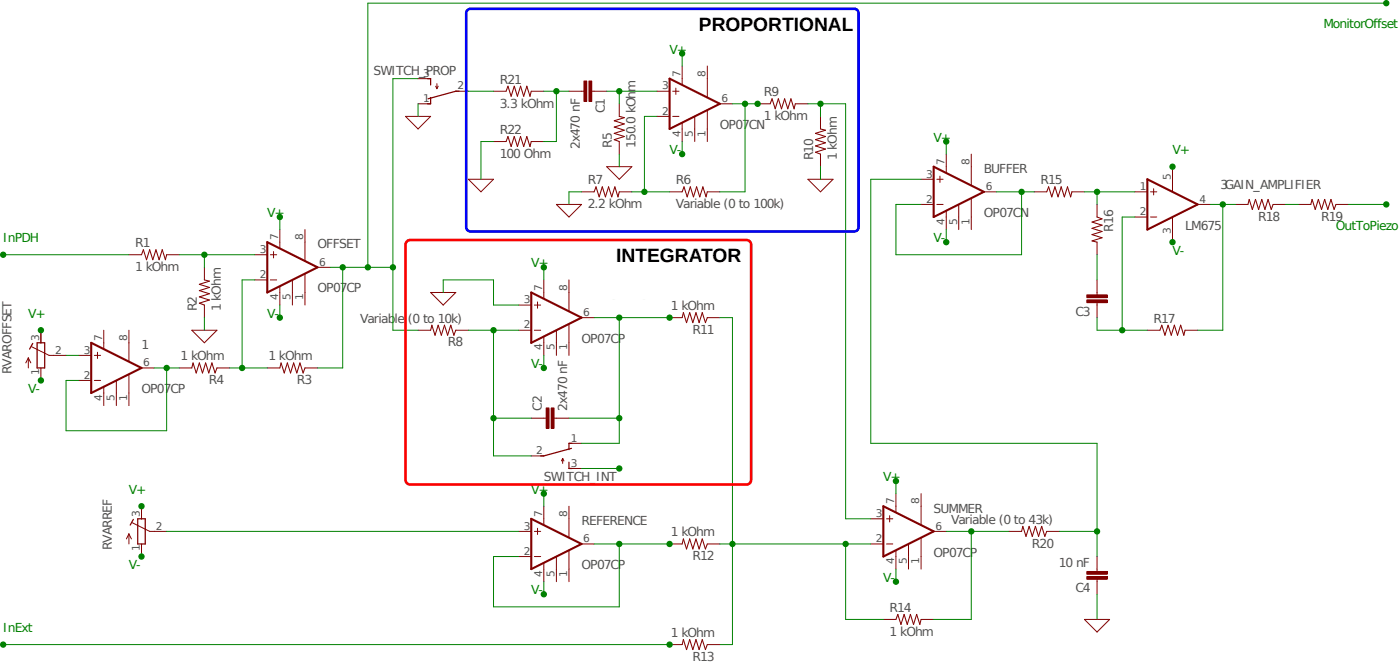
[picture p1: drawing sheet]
<svg xmlns="http://www.w3.org/2000/svg" width="232mm" height="110mm" viewBox="0 0 232 110" stroke-linecap="round" stroke-linejoin="round" font-family="sans-serif">
<g fill="none" stroke="#800000" stroke-width=".17">
<path d="M67.3 19.3h4.2l-2.1 2.1zM69.4 17.2h2.1M69.4 13.1h2.1M72.3 14.3l.3 .4M72.6 13.9v.8M72.8 14.3l-.2 .4M75.7 15.1h2.1M82 15.1h2l.4-.8 .5 1.7 .5-1.7 .5 1.7 .5-1.7 .6 1.7 .5-1.7 .5 1.7 .2-.9h2.1M94.5 15.1h2.5M98.2 15.1h2.5M102.8 17.2v2.1l.9 .2-1.7 .6 1.7 .5-1.7 .5 1.7 .5-1.7 .5 1.7 .6-1.7 .5 .8 .3v2.1M109.1 15.1h2.1"/>
<path d="M109.1 19.3h2.1M111.7 15.1h1.1M111.7 19.3h1.1M112.2 14.6v1.1M113.3 11v3M115.4 19.4v4.1M117.5 11v5.1M117.5 18.3v5.2M119.5 17.2h2.1M125.8 17.2h2.1l.3-.8 .5 1.7 .6-1.7 .5 1.7 .5-1.7 .5 1.7 .5-1.7 .6 1.7 .2-.9h2.1M136.2 19.3v2.1l.9 .2-1.7 .5 1.7 .6-1.7 .5 1.7 .5-1.7 .5 1.7 .5-1.7 .6 .8 .3v2.1M46.5 38.1v3.1"/>
<path d="M50.6 38.1v5.2M77.8 29.8h4.2l-2.1 2zM82 23.5h2l.4-.8 .5 1.6 .5-1.6 .5 1.6 .5-1.6 .6 1.6 .5-1.6 .5 1.6 .2-.8h2.1M92.4 33.9h4.2l-2.1 2.1zM96.6 31.8h2.1l.3-.8 .5 1.7 .5-1.7 .5 1.7 .6-1.7 .5 1.7 .5-1.7 .5 1.7 .2-.9h2.1M100.7 27.7h4.2l-2.1 2.1zM111.2 31.8h2.1l.3-.8 .5 1.7 .5-1.7 .6 1.7 .5-1.7 .5 1.7 .5-1.7 .5 1.7 .3-.9h2M113.3 20.4v3.1M134.2 29.8h4.1l-2.1 2zM153 29.8h2M153 33.9h2M155.6 29.8h1"/>
<path d="M155.6 33.9h1M156.1 29.2v1.1M157.1 25.6v3M157.1 35.1v3M159.2 34v4.1M161.3 25.6v5.1M161.3 33v5.1M163.4 31.8h2.1M171.7 31.8h2.1l.3-.8 .6 1.7 .5-1.7 .5 1.7 .5-1.7 .5 1.7 .6-1.7 .5 1.7 .2-.9h2.1M182.2 33.9v2.1l.8 .3-1.7 .6 1.7 .5-1.7 .5 1.7 .5-1.7 .6 1.7 .5-1.7 .5 .9 .2v2.1M188.4 31.8h2.1M188.4 36h2.1"/>
<path d="M191 31.8h1.1M191 36h1.1M191.6 31.3v1.1M194.7 27.7v4.1M194.7 36v4.2M198.9 33.9h2.1M205.1 33.9h2.1l.2-.8 .6 1.7 .5-1.7 .5 1.7 .5-1.7 .6 1.7 .5-1.7 .5 1.7 .3-.9h2.1M215.6 33.9h2.1l.2-.8 .5 1.7 .5-1.7 .5 1.7 .6-1.7 .5 1.7 .5-1.7 .5 1.7 .3-.9h2.1M4.7 59.4v1.7M4.7 59.4l-.4 .9M4.7 59.4l.4 .9M5.2 57.6l2.9 1.4h2.9"/>
<path d="M6.8 54.8v2.1M13.1 59h2M15.7 59h1M16.2 58.5v1M17.2 54.8v3.1M21.4 42.3h2.1l.3-.8 .5 1.6 .6-1.6 .5 1.6 .5-1.6 .5 1.6 .5-1.6 .6 1.6 .2-.8h2.1M21.4 54.8v5.2M31.8 54.8h4.2l-2.1 2.1zM33.9 44.4v2.1l.9 .2-1.7 .5 1.7 .5-1.7 .5 1.7 .6-1.7 .5 1.7 .5-1.7 .5 .8 .3v2.1M42.3 42.3h2.1M42.3 46.5h2.1M44.9 42.3h1"/>
<path d="M44.9 46.5h1M45.4 41.8v1M46.5 47.6v3M48.6 46.5v4.1M50.6 45.5v5.1M52.7 44.4h2.1M69.4 54.8h2.1l.2-.8 .5 1.7 .6-1.7 .5 1.7 .5-1.7 .5 1.7 .6-1.7 .5 1.7 .3-.9h2.1M71.5 48.6h4.2l-2.1 2zM86.1 54.8h2.1M86.1 50.6h2.1M88.7 54.8h1.1M88.7 50.6h1.1"/>
<path d="M89.3 50.1v1.1M90.3 46.5v3M90.3 55.9v3.1M92.4 54.9v4.1M94.5 46.5v5.1M94.5 53.8v5.2M96.6 52.7h2.1M111.2 52.7h2.1l.2-.8 .5 1.7 .5-1.7 .6 1.7 .5-1.7 .5 1.7 .5-1.7 .5 1.7 .4-.9h2M182.2 46.5v2.5M182.2 50.2v2.5M190.5 54.8h2.1l.3-.8 .5 1.7 .6-1.7 .5 1.7 .5-1.7 .5 1.7 .6-1.7 .5 1.7 .2-.9h2.1M6.8 61.1v2.1"/>
<path d="M13.1 63.2h2M15.7 63.2h1M17.2 64.3v3M19.3 63.2v4.1M21.4 62.2v5.1M23.5 61.1h2.1M29.8 61.1h2l.3-.8 .5 1.6 .5-1.6 .5 1.6 .5-1.6 .6 1.6 .5-1.6 .5 1.6 .3-.8h2.1M44.4 61.1h2.1l.2-.8 .5 1.6 .5-1.6 .5 1.6 .6-1.6 .5 1.6 .5-1.6 .5 1.6 .3-.8h2.1M88.2 69.4h2.5M88.2 75.7h2.1M92 69.4h2.5M93.4 76.1l.2 .4"/>
<path d="M93.4 76.1l-.2 .4M93.4 76.1v.8M94.5 77.8h2.1M94.5 73.6h2.1M21.4 88.6v1.7M21.4 88.6l-.4 .9M21.4 88.6l.4 .9M21.9 86.8l3 1.4h2.8M23.5 84v2.1M23.5 90.3v2.1M86.1 88.2h2.1M86.1 92.4h2.1"/>
<path d="M88.7 88.2h1.1M88.7 92.4h1.1M89.3 87.7v1M90.3 84v3.1M90.3 93.5v3.1M92.4 92.5v4.1M94.5 84v5.2M94.5 91.4v5.2M96.6 90.3h2.1M111.2 90.3h2.1l.2-.8 .5 1.6 .5-1.6 .6 1.6 .5-1.6 .5 1.6 .5-1.6 .5 1.6 .4-.8h2M144.6 90.3h2.1M144.6 86.1h2.1"/>
<path d="M147.2 90.3h1.1M147.2 86.1h1.1M147.7 85.6v1.1M148.8 82v3M148.8 91.4v3.1M150.9 90.4v4.1M153 82v5.1M153 89.3v5.2M155 88.2h2.1M167.6 88.2h2l.3-.8 .5 1.7 .5-1.7 .5 1.7 .5-1.7 .6 1.7 .5-1.7 .5 1.7 .3-.9h2.1M182.2 92.4v2.5M182.2 96.2v2.5"/>
<path d="M111.2 107h2.1l.2-.8 .5 1.6 .5-1.6 .6 1.6 .5-1.6 .5 1.6 .5-1.6 .5 1.6 .4-.8h2M146.7 102.8h2.1l.3-.8 .5 1.7 .5-1.7 .6 1.7 .5-1.7 .5 1.7 .5-1.7 .5 1.7 .3-.9h2M180.1 102.8h4.2l-2.1 2.1z"/>
</g>
<path d="M97.2 13.5v3.3M98 13.5v3.3M180.5 49.2h3.3M180.5 50h3.3M90.9 67.8v3.3M91.8 67.8v3.3M180.5 95.9h3.3M180.5 95.1h3.3" fill="none" stroke="#800000" stroke-width=".42"/>
<path d="M97 13.5h.4v3.3h-.4zM97.8 13.5h.4v3.3h-.4zM180.5 49h3.3v.4h-3.3zM180.5 49.8h3.3v.4h-3.3zM90.7 67.8h.4v3.3h-.4zM91.6 67.8h.4v3.3h-.4zM180.5 95.7h3.3v.5h-3.3zM180.5 94.9h3.3v.4h-3.3z" fill="none" stroke="#800000" stroke-width=".22"/>
<path d="M71 13.1h.5v1M71.5 16.2v1h-.5M76.2 15.1h-.5l-4.6 1.3M5.4 57l-.5 1M6.2 56.9h1.2v4.2h-1.2zM94.5 76.7v1.1h.5M94.9 74.4l-4.6 1.3h-.5M95 73.6h-.5v1M22.1 86.2l-.5 1M22.9 86.1h1.2v4.2h-1.2z" fill="none" stroke="#800000" stroke-width=".21"/>
<path d="M111.2 13.1l8.3 4.1-8.3 4.2zM155 27.7l8.4 4.1-8.4 4.2zM190.5 29.8l8.4 4.1-8.4 4.2zM15.1 56.9l8.4 4.2-8.4 4.1zM44.4 40.2l8.3 4.2-8.3 4.2zM88.2 48.6l8.4 4.1-8.4 4.2zM88.2 86.1l8.4 4.2-8.4 4.2zM146.7 84l8.3 4.2-8.3 4.2z" fill="none" stroke="#800000" stroke-width=".35"/>
<path d="M.5 42.3h20.9" fill="none" stroke="#008000" stroke-width=".17"/>
<circle cx=".5" cy="42.3" r=".42" fill="#008000"/>
<circle cx=".5" cy="42.3" r=".42" fill="none" stroke="#008000" stroke-width=".22"/>
<path d="M29.8 42.3h12.5M33.9 42.3v2.1" fill="none" stroke="#008000" stroke-width=".17"/>
<circle cx="33.9" cy="42.3" r=".42" fill="#008000"/>
<circle cx="33.9" cy="42.3" r=".42" fill="none" stroke="#008000" stroke-width=".22"/>
<path d="M54.8 44.4h6.3M56.9 44.4v16.7h-4.2" fill="none" stroke="#008000" stroke-width=".17"/>
<circle cx="56.9" cy="44.4" r=".42" fill="#008000"/>
<circle cx="56.9" cy="44.4" r=".42" fill="none" stroke="#008000" stroke-width=".22"/>
<path d="M61.1 .5v43.9" fill="none" stroke="#008000" stroke-width=".17"/>
<circle cx="61.1" cy="44.4" r=".42" fill="#008000"/>
<circle cx="61.1" cy="44.4" r=".42" fill="none" stroke="#008000" stroke-width=".22"/>
<path d="M61.1 .5h169.1" fill="none" stroke="#008000" stroke-width=".17"/>
<circle cx="230.2" cy=".5" r=".42" fill="#008000"/>
<circle cx="230.2" cy=".5" r=".42" fill="none" stroke="#008000" stroke-width=".22"/>
<path d="M65.2 13.1v41.7M61.1 44.4h4.1" fill="none" stroke="#008000" stroke-width=".17"/>
<circle cx="65.2" cy="44.4" r=".42" fill="#008000"/>
<circle cx="65.2" cy="44.4" r=".42" fill="none" stroke="#008000" stroke-width=".22"/>
<path d="M65.2 13.1h4.2M42.3 46.5h-2.1v14.6M65.2 54.8h4.2M38.1 61.1h6.3" fill="none" stroke="#008000" stroke-width=".17"/>
<circle cx="40.2" cy="61.1" r=".42" fill="#008000"/>
<circle cx="40.2" cy="61.1" r=".42" fill="none" stroke="#008000" stroke-width=".22"/>
<path d="M69.4 17.2v2.1M82 23.5h-2.1v6.3M96.6 31.8h-2.1v2.1M102.8 25.6v2.1M136.2 27.7v2.1M33.9 52.7v2.1M73.6 48.6v-2.1h8.4v4.1h4.1M77.8 54.8h4.2v20.9h6.2M82 69.4h6.2M182.2 98.7v4.1" fill="none" stroke="#008000" stroke-width=".17"/>
<circle cx="82" cy="69.4" r=".42" fill="#008000"/>
<circle cx="82" cy="69.4" r=".42" fill="none" stroke="#008000" stroke-width=".22"/>
<path d="M82 54.8h4.1" fill="none" stroke="#008000" stroke-width=".17"/>
<circle cx="82" cy="54.8" r=".42" fill="#008000"/>
<circle cx="82" cy="54.8" r=".42" fill="none" stroke="#008000" stroke-width=".22"/>
<path d="M111.2 52.7h-8.4v20.9h-6.2M94.5 69.4h8.3" fill="none" stroke="#008000" stroke-width=".17"/>
<circle cx="102.8" cy="69.4" r=".42" fill="#008000"/>
<circle cx="102.8" cy="69.4" r=".42" fill="none" stroke="#008000" stroke-width=".22"/>
<circle cx="111.2" cy="52.7" r=".42" fill="#008000"/>
<circle cx="111.2" cy="52.7" r=".42" fill="none" stroke="#008000" stroke-width=".22"/>
<path d="M98.7 52.7h4.1" fill="none" stroke="#008000" stroke-width=".17"/>
<circle cx="102.8" cy="52.7" r=".42" fill="#008000"/>
<circle cx="102.8" cy="52.7" r=".42" fill="none" stroke="#008000" stroke-width=".22"/>
<path d="M111.2 90.3h-8.4v10.4h-20.8v-8.3" fill="none" stroke="#008000" stroke-width=".17"/>
<circle cx="111.2" cy="90.3" r=".42" fill="#008000"/>
<circle cx="111.2" cy="90.3" r=".42" fill="none" stroke="#008000" stroke-width=".22"/>
<path d="M82 92.4h4.1M98.7 90.3h4.1" fill="none" stroke="#008000" stroke-width=".17"/>
<circle cx="102.8" cy="90.3" r=".42" fill="#008000"/>
<circle cx="102.8" cy="90.3" r=".42" fill="none" stroke="#008000" stroke-width=".22"/>
<path d="M134.2 17.2h6.2v68.9h4.2M136.2 17.2v2.1" fill="none" stroke="#008000" stroke-width=".17"/>
<circle cx="136.2" cy="17.2" r=".42" fill="#008000"/>
<circle cx="136.2" cy="17.2" r=".42" fill="none" stroke="#008000" stroke-width=".22"/>
<path d="M119.5 52.7h2.1v54.3h-2.1M119.5 90.3h2.1" fill="none" stroke="#008000" stroke-width=".17"/>
<circle cx="121.6" cy="90.3" r=".42" fill="#008000"/>
<circle cx="121.6" cy="90.3" r=".42" fill="none" stroke="#008000" stroke-width=".22"/>
<path d="M121.6 90.3h23M140.4 90.3v12.5" fill="none" stroke="#008000" stroke-width=".17"/>
<circle cx="140.4" cy="90.3" r=".42" fill="#008000"/>
<circle cx="140.4" cy="90.3" r=".42" fill="none" stroke="#008000" stroke-width=".22"/>
<path d="M157.1 88.2h10.5M161.3 88.2v14.6h-6.3M140.4 102.8h6.3" fill="none" stroke="#008000" stroke-width=".17"/>
<circle cx="161.3" cy="88.2" r=".42" fill="#008000"/>
<circle cx="161.3" cy="88.2" r=".42" fill="none" stroke="#008000" stroke-width=".22"/>
<path d="M.5 107h110.7" fill="none" stroke="#008000" stroke-width=".17"/>
<circle cx=".5" cy="107" r=".42" fill="#008000"/>
<circle cx=".5" cy="107" r=".42" fill="none" stroke="#008000" stroke-width=".22"/>
<circle cx="111.2" cy="107" r=".42" fill="#008000"/>
<circle cx="111.2" cy="107" r=".42" fill="none" stroke="#008000" stroke-width=".22"/>
<circle cx="6.8" cy="54.8" r=".42" fill="#008000"/>
<circle cx="6.8" cy="54.8" r=".42" fill="none" stroke="#008000" stroke-width=".22"/>
<circle cx="6.8" cy="63.2" r=".42" fill="#008000"/>
<circle cx="6.8" cy="63.2" r=".42" fill="none" stroke="#008000" stroke-width=".22"/>
<circle cx="23.5" cy="84" r=".42" fill="#008000"/>
<circle cx="23.5" cy="84" r=".42" fill="none" stroke="#008000" stroke-width=".22"/>
<circle cx="23.5" cy="92.4" r=".42" fill="#008000"/>
<circle cx="23.5" cy="92.4" r=".42" fill="none" stroke="#008000" stroke-width=".22"/>
<path d="M180.1 31.8h8.3M182.2 31.8v2.1" fill="none" stroke="#008000" stroke-width=".17"/>
<circle cx="182.2" cy="31.9" r=".42" fill="#008000"/>
<circle cx="182.2" cy="31.9" r=".42" fill="none" stroke="#008000" stroke-width=".22"/>
<path d="M201 33.9h4.1M203.1 33.9v20.9h-4.2M182.2 42.3v4.2" fill="none" stroke="#008000" stroke-width=".17"/>
<circle cx="203.1" cy="33.9" r=".42" fill="#008000"/>
<circle cx="203.1" cy="33.9" r=".42" fill="none" stroke="#008000" stroke-width=".22"/>
<path d="M213.5 33.9h2.1M223.9 33.9h6.3" fill="none" stroke="#008000" stroke-width=".17"/>
<circle cx="230.2" cy="33.9" r=".42" fill="#008000"/>
<circle cx="230.2" cy="33.9" r=".42" fill="none" stroke="#008000" stroke-width=".22"/>
<circle cx="194.7" cy="40.2" r=".42" fill="#008000"/>
<circle cx="194.7" cy="40.2" r=".42" fill="none" stroke="#008000" stroke-width=".22"/>
<circle cx="194.7" cy="27.7" r=".42" fill="#008000"/>
<circle cx="194.7" cy="27.7" r=".42" fill="none" stroke="#008000" stroke-width=".22"/>
<path d="M165.5 31.8h6.2M169.6 31.8v10.5h-20.8v-8.4h4.2" fill="none" stroke="#008000" stroke-width=".17"/>
<circle cx="169.6" cy="31.9" r=".42" fill="#008000"/>
<circle cx="169.6" cy="31.9" r=".42" fill="none" stroke="#008000" stroke-width=".22"/>
<path d="M188.4 36h-2.1v18.8M182.2 52.7v2.1h8.3" fill="none" stroke="#008000" stroke-width=".17"/>
<circle cx="186.3" cy="54.8" r=".42" fill="#008000"/>
<circle cx="186.3" cy="54.8" r=".42" fill="none" stroke="#008000" stroke-width=".22"/>
<path d="M96.6 77.8h6.2" fill="none" stroke="#008000" stroke-width=".17"/>
<circle cx="102.8" cy="77.8" r=".42" fill="#008000"/>
<circle cx="102.8" cy="77.8" r=".42" fill="none" stroke="#008000" stroke-width=".22"/>
<path d="M90.3 59v2.1" fill="none" stroke="#008000" stroke-width=".17"/>
<circle cx="90.3" cy="61.1" r=".42" fill="#008000"/>
<circle cx="90.3" cy="61.1" r=".42" fill="none" stroke="#008000" stroke-width=".22"/>
<path d="M90.3 44.4v2.1" fill="none" stroke="#008000" stroke-width=".17"/>
<circle cx="90.3" cy="44.4" r=".42" fill="#008000"/>
<circle cx="90.3" cy="44.4" r=".42" fill="none" stroke="#008000" stroke-width=".22"/>
<path d="M90.3 96.6v2.1" fill="none" stroke="#008000" stroke-width=".17"/>
<circle cx="90.3" cy="98.7" r=".42" fill="#008000"/>
<circle cx="90.3" cy="98.7" r=".42" fill="none" stroke="#008000" stroke-width=".22"/>
<path d="M90.3 82v2" fill="none" stroke="#008000" stroke-width=".17"/>
<circle cx="90.3" cy="82" r=".42" fill="#008000"/>
<circle cx="90.3" cy="82" r=".42" fill="none" stroke="#008000" stroke-width=".22"/>
<path d="M46.5 50.6v2.1" fill="none" stroke="#008000" stroke-width=".17"/>
<circle cx="46.5" cy="52.7" r=".42" fill="#008000"/>
<circle cx="46.5" cy="52.7" r=".42" fill="none" stroke="#008000" stroke-width=".22"/>
<path d="M46.5 36v2.1" fill="none" stroke="#008000" stroke-width=".17"/>
<circle cx="46.5" cy="36" r=".42" fill="#008000"/>
<circle cx="46.5" cy="36" r=".42" fill="none" stroke="#008000" stroke-width=".22"/>
<path d="M148.8 94.5v2.1" fill="none" stroke="#008000" stroke-width=".17"/>
<circle cx="148.8" cy="96.6" r=".42" fill="#008000"/>
<circle cx="148.8" cy="96.6" r=".42" fill="none" stroke="#008000" stroke-width=".22"/>
<path d="M148.8 79.9v2.1" fill="none" stroke="#008000" stroke-width=".17"/>
<circle cx="148.8" cy="79.9" r=".42" fill="#008000"/>
<circle cx="148.8" cy="79.9" r=".42" fill="none" stroke="#008000" stroke-width=".22"/>
<path d="M157.1 38.1v2.1" fill="none" stroke="#008000" stroke-width=".17"/>
<circle cx="157.1" cy="40.2" r=".42" fill="#008000"/>
<circle cx="157.1" cy="40.2" r=".42" fill="none" stroke="#008000" stroke-width=".22"/>
<path d="M157.1 23.5v2.1" fill="none" stroke="#008000" stroke-width=".17"/>
<circle cx="157.1" cy="23.5" r=".42" fill="#008000"/>
<circle cx="157.1" cy="23.5" r=".42" fill="none" stroke="#008000" stroke-width=".22"/>
<path d="M121.6 17.2h4.2M123.7 17.2v14.6h-4.2M27.7 88.2h58.4" fill="none" stroke="#008000" stroke-width=".17"/>
<circle cx="123.7" cy="17.2" r=".42" fill="#008000"/>
<circle cx="123.7" cy="17.2" r=".42" fill="none" stroke="#008000" stroke-width=".22"/>
<circle cx="125.8" cy="17.2" r=".42" fill="#008000"/>
<circle cx="125.8" cy="17.2" r=".42" fill="none" stroke="#008000" stroke-width=".22"/>
<path d="M100.7 15.1h8.4M102.8 15.1v2.1" fill="none" stroke="#008000" stroke-width=".17"/>
<circle cx="102.8" cy="15.1" r=".42" fill="#008000"/>
<circle cx="102.8" cy="15.1" r=".42" fill="none" stroke="#008000" stroke-width=".22"/>
<path d="M109.1 19.3h-2.1v12.5M104.9 31.8h6.3" fill="none" stroke="#008000" stroke-width=".17"/>
<circle cx="107" cy="31.9" r=".42" fill="#008000"/>
<circle cx="107" cy="31.9" r=".42" fill="none" stroke="#008000" stroke-width=".22"/>
<path d="M113.3 23.5v2.1" fill="none" stroke="#008000" stroke-width=".17"/>
<circle cx="113.3" cy="25.6" r=".42" fill="#008000"/>
<circle cx="113.3" cy="25.6" r=".42" fill="none" stroke="#008000" stroke-width=".22"/>
<path d="M113.3 8.9v2.1" fill="none" stroke="#008000" stroke-width=".17"/>
<circle cx="113.3" cy="8.9" r=".42" fill="#008000"/>
<circle cx="113.3" cy="8.9" r=".42" fill="none" stroke="#008000" stroke-width=".22"/>
<path d="M182.2 73.6v18.8M175.9 88.2h6.3" fill="none" stroke="#008000" stroke-width=".17"/>
<circle cx="182.2" cy="88.2" r=".42" fill="#008000"/>
<circle cx="182.2" cy="88.2" r=".42" fill="none" stroke="#008000" stroke-width=".22"/>
<path d="M77.8 15.1h4.2M90.3 15.1h4.2M92.4 15.1v8.4h-2.1M153 29.8h-8.4v43.8h37.6" fill="none" stroke="#008000" stroke-width=".17"/>
<circle cx="92.4" cy="15.1" r=".42" fill="#008000"/>
<circle cx="92.4" cy="15.1" r=".42" fill="none" stroke="#008000" stroke-width=".22"/>
<path d="M25.6 61.1h4.2M27.7 61.1v10.4h-16.7v-8.3h2.1" fill="none" stroke="#008000" stroke-width=".17"/>
<circle cx="27.7" cy="61.1" r=".42" fill="#008000"/>
<circle cx="27.7" cy="61.1" r=".42" fill="none" stroke="#008000" stroke-width=".22"/>
<path d="M11 59h2.1" fill="none" stroke="#008000" stroke-width=".17"/>
<path d="M77.6 1.7l.5-.2h63.8a.71 .71 0 0 1 .7 .7v35.5a.71 .71 0 0 1-.7 .7h-63.8a.71 .71 0 0 1-.7-.7v-35.5z" fill="none" stroke="#0001fb" stroke-width=".44"/>
<path d="M67.6 40.1l.5-.3h55.9a.78 .78 0 0 1 .7 .8v39.1a.78 .78 0 0 1-.7 .7h-55.9a.78 .78 0 0 1-.8-.7v-39.1z" fill="none" stroke="#fa0100" stroke-width=".44"/>
<path d="M96.6 46l12.6-.1 .3 .1 .2 .5v2.5l-.2 .5h-.3h-12.4h-.2l-.3-.5v-2.5z" fill="#fff"/>
<path d="M96.6 46l12.6-.1 .3 .1 .2 .5v2.5l-.2 .5h-.3h-12.4h-.2l-.3-.5v-2.5z" fill="none" stroke="#fff" stroke-width=".44"/>
<path d="M119.3 9.5h15l.3 .5-.1 3.9-.5 .2h-14.7l-.3-.5v-3.6z" fill="#fff"/>
<path d="M119.3 9.5h15l.3 .5-.1 3.9-.5 .2h-14.7l-.3-.5v-3.6z" fill="none" stroke="#fff" stroke-width=".44"/>
<g font-size="3.2">
<text x="116.1" y="5.2">PROPORTIONAL</text>
<text x="102.3" y="43.5">INTEGRATOR</text>
</g>
<g font-size="2.1" fill="#008000">
<text x="219.8" y="4.7">MonitorOffset</text>
<text x="111.2" y="8.9">V+</text>
<text x="155" y="23.5">V+</text>
<text x="111.2" y="25.6">V-</text>
<text x="194.7" y="25.6">V+</text>
<text x=".5" y="40.2">InPDH</text>
<text x="44.4" y="36">V+</text>
<text x="155" y="40.2">V-</text>
<text x="221.8" y="38.1">OutToPiezo</text>
<text x="88.2" y="44.4">V+</text>
<text x="194.7" y="42.3">V-</text>
<text x="4.7" y="52.7">V+</text>
<text x="44.4" y="52.7">V-</text>
<text x="4.7" y="65.3">V-</text>
<text x="88.2" y="61.1">V-</text>
<text x="21.4" y="82">V+</text>
<text x="88.2" y="82">V+</text>
<text x="146.7" y="79.9">V+</text>
<text x="21.4" y="94.5">V-</text>
<text x="88.2" y="98.7">V-</text>
<text x="146.7" y="96.6">V-</text>
<text x=".5" y="104.9">InExt</text>
</g>
<g font-size="2.1" fill="#505050">
<text x="62" y="12.4">SWITCH_PROP</text>
<text x="83" y="13.9">R21</text>
<text x="83" y="17.9">3.3 kOhm</text>
<text x="126.8" y="16">R9</text>
<text x="83" y="22.3">R22</text>
<text x="100.4" y="18.8" transform="rotate(-90 100.4 18.8)">C1</text>
<text x="119.5" y="21.4">OP07CN</text>
<text x="126.8" y="20">1 kOhm</text>
<text x="83" y="26.2">100 Ohm</text>
<text x="96.3" y="24.7" transform="rotate(-90 96.3 24.7)">2x470 nF</text>
<text x="101.6" y="24.5" transform="rotate(-90 101.6 24.5)">R5</text>
<text x="105.6" y="24.5" transform="rotate(-90 105.6 24.5)">150.0 kOhm</text>
<text x="135" y="26.6" transform="rotate(-90 135 26.6)">R10</text>
<text x="139" y="26.6" transform="rotate(-90 139 26.6)">1 kOhm</text>
<text x="163.4" y="28.7">BUFFER</text>
<text x="97.6" y="30.6">R7</text>
<text x="97.6" y="34.6">2.2 kOhm</text>
<text x="112.2" y="34.6">Variable (0 to 100k)</text>
<text x="112.2" y="30.6">R6</text>
<text x="172.8" y="30.6">R15</text>
<text x="202.6" y="31.3">3GAIN_AMPLIFIER</text>
<text x="22.5" y="41.1">R1</text>
<text x="52.7" y="41.2">OFFSET</text>
<text x="163.4" y="36">OP07CN</text>
<text x="184.9" y="38.5" transform="rotate(-90 184.9 38.5)">R16</text>
<text x="196.8" y="38.1">LM675</text>
<text x="209" y="36.6">R18</text>
<text x="219.4" y="36.6">R19</text>
<text x="22.5" y="45">1 kOhm</text>
<text x="32.7" y="51.7" transform="rotate(-90 32.7 51.7)">R2</text>
<text x="36.6" y="51.7" transform="rotate(-90 36.6 51.7)">1 kOhm</text>
<text x="52.7" y="48.6">OP07CP</text>
<text x="59.8" y="53.6">Variable (0 to 10k)</text>
<text x="111.4" y="51.5">1 kOhm</text>
<text x="178.6" y="52.4">C3</text>
<text x="191.6" y="53.6">R17</text>
<text x="23.5" y="57.9">1</text>
<text x="30" y="59.8">1 kOhm</text>
<text x="44.6" y="59.8">1 kOhm</text>
<text x="74.4" y="57.5">R8</text>
<text x="96.6" y="56.9">OP07CP</text>
<text x="115" y="55.4">R11</text>
<text x="1.9" y="62.1" transform="rotate(-90 1.9 62.1)">RVAROFFSET</text>
<text x="23.5" y="65.3">OP07CP</text>
<text x="34.7" y="63.8">R4</text>
<text x="49.3" y="63.8">R3</text>
<text x="90" y="68.2" transform="rotate(-90 90 68.2)">C2</text>
<text x="94.2" y="68.2" transform="rotate(-90 94.2 68.2)">2x470 nF</text>
<text x="90.3" y="79.9">SWITCH_INT</text>
<text x="96.6" y="87.2">REFERENCE</text>
<text x="111.4" y="89.1">1 kOhm</text>
<text x="155" y="85.1">SUMMER</text>
<text x="157.9" y="87">Variable (0 to 43k)</text>
<text x="18.6" y="91.3" transform="rotate(-90 18.6 91.3)">RVARREF</text>
<text x="96.6" y="94.5">OP07CP</text>
<text x="115" y="93">R12</text>
<text x="155" y="92.4">OP07CP</text>
<text x="171.4" y="90.9">R20</text>
<text x="175.8" y="94.2">10 nF</text>
<text x="147.7" y="101.6">R14</text>
<text x="178.6" y="98.3">C4</text>
<text x="111.4" y="105.8">1 kOhm</text>
<text x="147.7" y="105.5">1 kOhm</text>
<text x="115" y="109.7">R13</text>
</g>
<g font-size="1.8" fill="#505050">
<text x="70.3" y="12.8">3</text>
<text x="70.3" y="16.9">1</text>
<text x="76" y="14.9">2</text>
<text x="109.9" y="14.9">3</text>
<text x="113" y="12.8" transform="rotate(-90 113 12.8)">7</text>
<text x="117.2" y="12.8" transform="rotate(-90 117.2 12.8)">8</text>
<text x="119.8" y="16.9">6</text>
<text x="109.9" y="19">2</text>
<text x="113" y="22.7" transform="rotate(-90 113 22.7)">4</text>
<text x="115.1" y="22.7" transform="rotate(-90 115.1 22.7)">5</text>
<text x="117.2" y="22.7" transform="rotate(-90 117.2 22.7)">1</text>
<text x="153.8" y="29.5">3</text>
<text x="156.8" y="27.4" transform="rotate(-90 156.8 27.4)">7</text>
<text x="161" y="27.4" transform="rotate(-90 161 27.4)">8</text>
<text x="194.4" y="29.9" transform="rotate(-90 194.4 29.9)">5</text>
<text x="153.8" y="33.6">2</text>
<text x="163.7" y="31.6">6</text>
<text x="189.3" y="35.7">2</text>
<text x="189.3" y="31.6">1</text>
<text x="199.2" y="33.6">4</text>
<text x="43.1" y="42">3</text>
<text x="46.2" y="39.9" transform="rotate(-90 46.2 39.9)">7</text>
<text x="50.3" y="39.9" transform="rotate(-90 50.3 39.9)">8</text>
<text x="156.8" y="37.3" transform="rotate(-90 156.8 37.3)">4</text>
<text x="158.9" y="37.3" transform="rotate(-90 158.9 37.3)">5</text>
<text x="161" y="37.3" transform="rotate(-90 161 37.3)">1</text>
<text x="194.4" y="38.9" transform="rotate(-90 194.4 38.9)">3</text>
<text x="43.1" y="46.2">2</text>
<text x="53" y="44.1">6</text>
<text x="46.2" y="49.8" transform="rotate(-90 46.2 49.8)">4</text>
<text x="48.3" y="49.8" transform="rotate(-90 48.3 49.8)">5</text>
<text x="50.3" y="49.8" transform="rotate(-90 50.3 49.8)">1</text>
<text x="87" y="50.3">3</text>
<text x="90" y="48.3" transform="rotate(-90 90 48.3)">7</text>
<text x="94.2" y="48.3" transform="rotate(-90 94.2 48.3)">8</text>
<text x="96.9" y="52.4">6</text>
<text x="6.5" y="56.6" transform="rotate(-90 6.5 56.6)">3</text>
<text x="9.2" y="58.7">2</text>
<text x="13.9" y="58.7">3</text>
<text x="16.9" y="56.6" transform="rotate(-90 16.9 56.6)">7</text>
<text x="21.1" y="56.6" transform="rotate(-90 21.1 56.6)">8</text>
<text x="87" y="54.5">2</text>
<text x="90" y="58.2" transform="rotate(-90 90 58.2)">4</text>
<text x="92.1" y="58.2" transform="rotate(-90 92.1 58.2)">5</text>
<text x="94.2" y="58.2" transform="rotate(-90 94.2 58.2)">1</text>
<text x="6.5" y="62.3" transform="rotate(-90 6.5 62.3)">1</text>
<text x="13.9" y="62.9">2</text>
<text x="23.8" y="60.8">6</text>
<text x="16.9" y="66.5" transform="rotate(-90 16.9 66.5)">4</text>
<text x="19" y="66.5" transform="rotate(-90 19 66.5)">5</text>
<text x="21.1" y="66.5" transform="rotate(-90 21.1 66.5)">1</text>
<text x="89.1" y="75.4">2</text>
<text x="94.8" y="77.5">3</text>
<text x="94.8" y="73.3">1</text>
<text x="148.5" y="83.8" transform="rotate(-90 148.5 83.8)">7</text>
<text x="152.7" y="83.8" transform="rotate(-90 152.7 83.8)">8</text>
<text x="23.2" y="85.8" transform="rotate(-90 23.2 85.8)">3</text>
<text x="25.9" y="87.9">2</text>
<text x="87" y="87.9">3</text>
<text x="90" y="85.8" transform="rotate(-90 90 85.8)">7</text>
<text x="94.2" y="85.8" transform="rotate(-90 94.2 85.8)">8</text>
<text x="145.4" y="85.8">3</text>
<text x="155.3" y="87.9">6</text>
<text x="23.2" y="91.6" transform="rotate(-90 23.2 91.6)">1</text>
<text x="87" y="92.1">2</text>
<text x="90" y="95.7" transform="rotate(-90 90 95.7)">4</text>
<text x="92.1" y="95.7" transform="rotate(-90 92.1 95.7)">5</text>
<text x="94.2" y="95.7" transform="rotate(-90 94.2 95.7)">1</text>
<text x="96.9" y="90">6</text>
<text x="145.4" y="90">2</text>
<text x="148.5" y="93.6" transform="rotate(-90 148.5 93.6)">4</text>
<text x="150.6" y="93.6" transform="rotate(-90 150.6 93.6)">5</text>
<text x="152.7" y="93.6" transform="rotate(-90 152.7 93.6)">1</text>
</g>
</svg>
